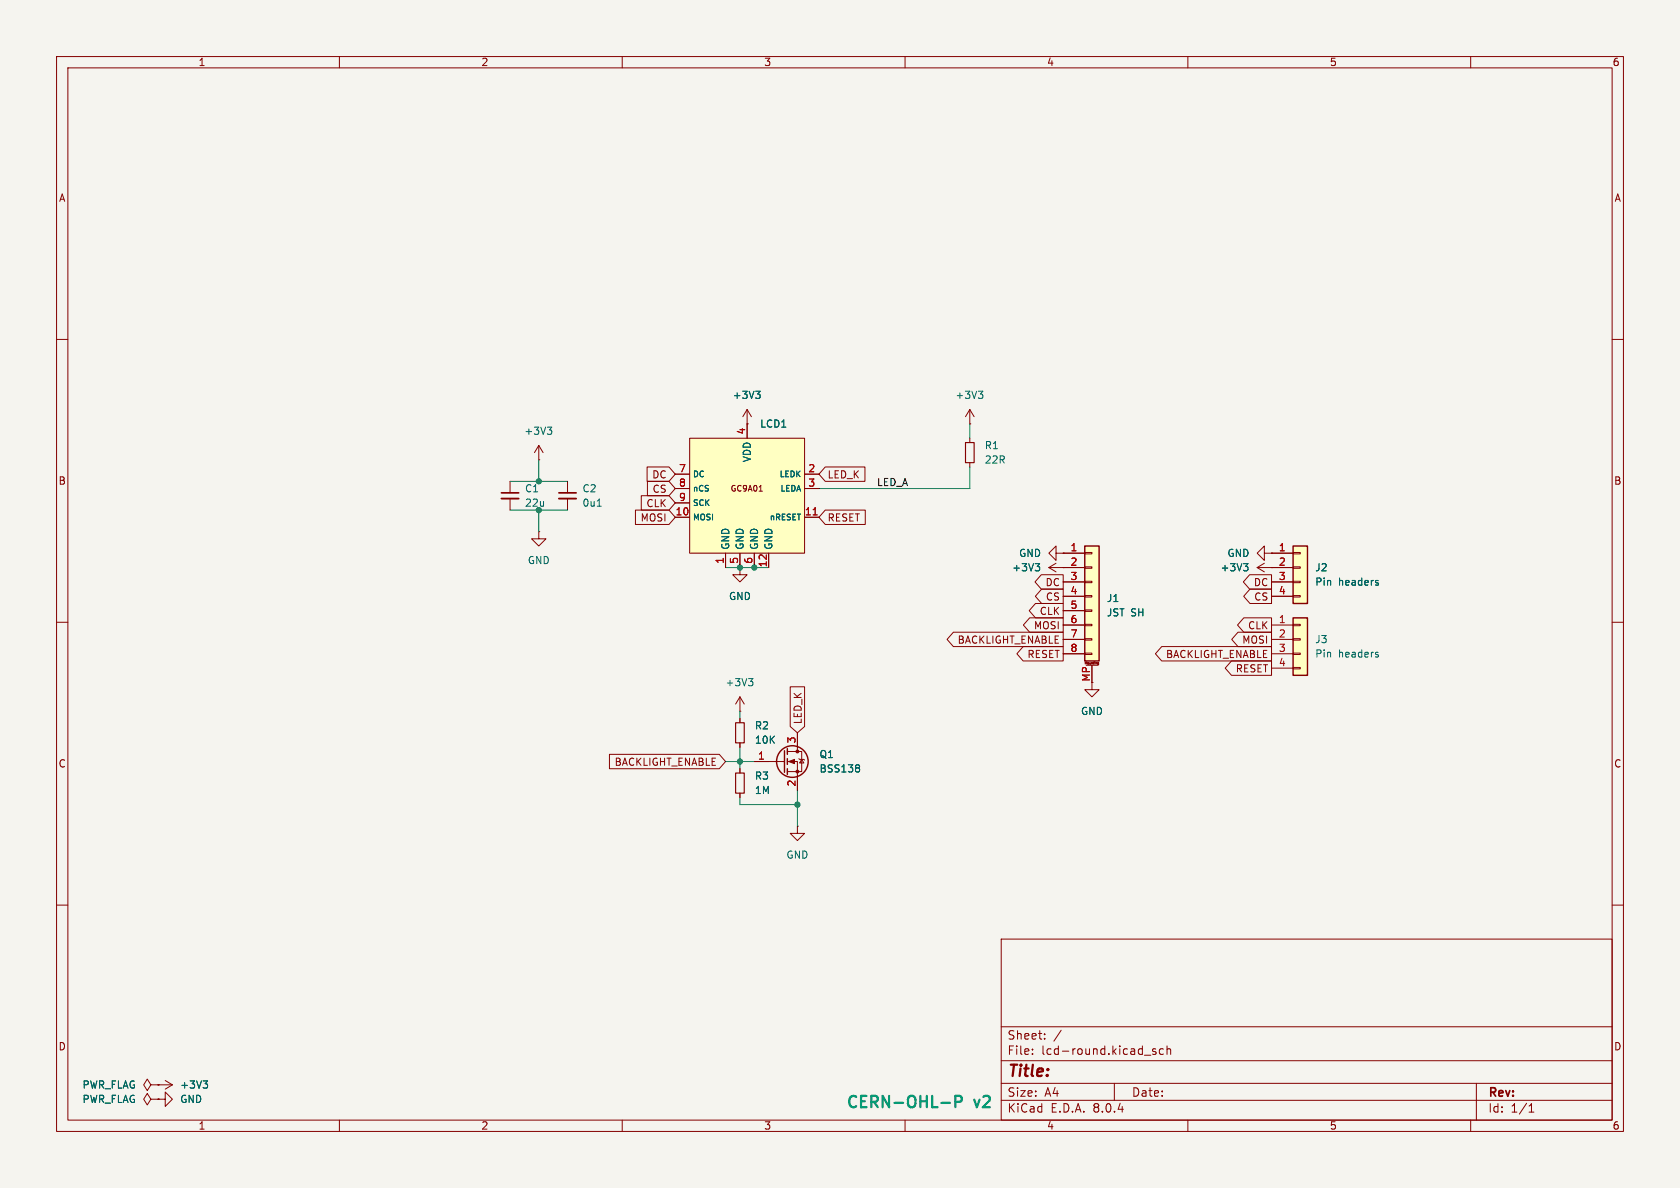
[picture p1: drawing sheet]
<svg xmlns="http://www.w3.org/2000/svg" width="297mm" height="210mm" viewBox="0 0 297 210" stroke-linecap="round" stroke-linejoin="round" font-family="sans-serif">
<path d="M0 0h297v210h-297z" fill="#f5f4ef" stroke="#f5f4ef" stroke-width=".18"/>
<g fill="none" stroke="#840000" stroke-width=".18">
<path d="M10 10h277v190h-277zM12 12h273v186h-273zM60 10v2M110 10v2M160 10v2M210 10v2M260 10v2M10 60h2M285 60h2M171.4 74.9h.1M171.4 72.4v2.5M171.4 77.5v.7"/>
<path d="M171.4 72.4l-.7 1.3M171.4 72.4l.8 1.3M95.2 94v1.3h1.3l-1.3 1.2-1.2-1.2h1.2M95.2 94h.1M100.3 85.1v2M100.3 88.1v2.1M171.4 81.8v.8M10 110h2M130.8 100.3v1.3h1.3l-1.3 1.3-1.3-1.3h1.3M130.8 100.3h.1M285 110h2M130.8 125.7h.1"/>
<path d="M130.8 123.2l-.8 1.3M130.8 123.2v2.5M130.8 135.9v.8M130.8 123.2l.8 1.3M10 160h2M130.8 140.2v.8M141 146.1v1.2h1.2l-1.2 1.3-1.3-1.3h1.3M141 146.1h.1M285 160h2M177 166h108v32h-108zM26.7 191.8l-.7-1-.6 1 .6 1 .7-1h1.2M26.7 194.3l-.7-1-.6 1 .6 1 .7-1h1.2"/>
<path d="M27.9 191.8h.1M27.9 194.3h1.3v-1.3l1.3 1.3-1.3 1.3v-1.3M27.9 194.3h.1M27.9 191.8h2.6M29.2 191l1.3 .8M30.5 191.8l-1.3 .7M60 198v2M110 198v2M160 198v2M177 194.5h108M177 191.5h108M177 187.5h108"/>
<path d="M177 181.5h108M182.5 186.3v.1M182.5 185.5v.1M184.7 183.6v.1M184.7 182.8v.1M187.6 182.1l-1.3 2M197 191.5v3M202.3 186.5h1.2M204.3 185.5l-.3-.1-.3 .2 .1 .2 .5 .2v.3h-.6M205.7 185.5l-.5-.1-.2 .3v.4l.1 .2h.6M206.3 185.5l.2-.1 .4 .1 .1 .9M206.3 184.9v1.5"/>
<path d="M210 198v2M260 198v2M261 191.5v6.5M270.3 196.6h.9M270.3 195.5l.4-.4v1.5"/>
</g>
<path d="M170.7 78.2h1.5v3.6h-1.5zM130 136.7h1.6v3.5h-1.6z" fill="none" stroke="#840000" stroke-width=".2"/>
<path d="M173 69.2h.7l-.4 .4M173.5 69.6l.2 .3v.3l-.2 .2M105.6 89.5h.7M132.3 120h.8l-.4 .4M132.9 120.4l.2 .3v.3l-.2 .2M35.9 191.1h.8l-.4 .5M36.5 191.6l.2 .2v.3l-.2 .2" fill="none" stroke="#006464" stroke-width=".18"/>
<path d="M98.8 88.1h3.1" fill="none" stroke="#840000" stroke-width=".33"/>
<path d="M98.8 87.1h3.1" fill="none" stroke="#840000" stroke-width=".3"/>
<path d="M228.6 109.2h2.5v10.2h-2.5z" fill="#ffffc2"/>
<path d="M224.8 110.5h3.8M224.8 113h3.8M224.8 115.6h3.8M224.8 118.1h3.8M228.6 118h1.3v.2h-1.3zM228.6 115.4h1.3v.3h-1.3zM228.6 112.9h1.3v.3h-1.3zM228.6 110.4h1.3v.2h-1.3z" fill="none" stroke="#840000" stroke-width=".18"/>
<path d="M228.6 109.2h2.5v10.2h-2.5z" fill="none" stroke="#840000" stroke-width=".25"/>
<path d="M243.5 115.7l.2 .2-.2 .2M243.5 115.3l.1 .1" fill="none" stroke="#006464" stroke-width=".18"/>
<path d="M228.6 96.5h2.5v10.2h-2.5z" fill="#ffffc2"/>
<g fill="none" stroke="#840000" stroke-width=".18">
<path d="M186.7 99.6l-1.3 .7M223.5 97.8v-1.3l-1.3 1.3 1.3 1.3v-1.3h1.3M224.8 97.8h.1M224.8 97.8h3.8M228.6 97.7h1.3v.2h-1.3zM185.4 100.3h2.6M185.4 100.3l1.3 .8M188 100.3h.1M224.8 100.3h3.8M224.8 102.9h3.8M224.8 105.4h3.8M228.6 105.3h1.3v.2h-1.3z"/>
<path d="M228.6 102.7h1.3v.3h-1.3zM228.6 100.2h1.3v.3h-1.3zM193 120.7v1.2h1.3l-1.3 1.3-1.2-1.3h1.2"/>
</g>
<path d="M228.6 96.5h2.5v10.2h-2.5z" fill="none" stroke="#840000" stroke-width=".25"/>
<path d="M183 99.6h.8l-.4 .5M183.6 100.1l.2 .3v.3l-.2 .2M243.5 103l.2 .2-.2 .2M243.5 102.6l.1 .1" fill="none" stroke="#006464" stroke-width=".18"/>
<path d="M191.8 96.5h2.5v20.3h-2.5z" fill="#ffffc2"/>
<g fill="none" stroke="#840000" stroke-width=".18">
<path d="M186.7 97.8v-1.3l-1.3 1.3 1.3 1.3v-1.3h1.3M188 97.8h.1M188 97.8h3.8M191.8 97.7h1.2v.2h-1.2zM223.5 99.6l-1.3 .7M188 100.3h3.8M188 102.9h3.8M188 105.4h3.8M188 108h3.8M188 110.5h3.8M188 113h3.8M188 115.6h3.8"/>
<path d="M191.8 115.4h1.2v.3h-1.2zM191.8 112.9h1.2v.3h-1.2zM191.8 110.4h1.2v.2h-1.2zM191.8 107.8h1.2v.3h-1.2zM191.8 105.3h1.2v.2h-1.2zM191.8 102.7h1.2v.3h-1.2zM191.8 100.2h1.2v.3h-1.2zM192 117.6h2.1M193 117.6v3.1M194.1 117.4h.1M194.1 117.2h.1M194.2 117.1v.3l-.1 .1"/>
<path d="M222.2 100.3h2.6M222.2 100.3l1.3 .8M224.8 100.3h.1M130.8 127v.8M130.8 131.3v.8M133.3 134.6h5.4M139.2 134.6h1.8v5.1M139.2 132.8h2.5v3.6h-2.5M141 129.5v3.3M141.2 134.1l.2 .1h.7l.1 .2M141.7 134.2l.4 .7h-.7z"/>
</g>
<g fill="none" stroke="#840000" stroke-width=".25">
<path d="M191.8 96.5h2.5v20.3h-2.5zM138.7 132.7v3.8M139.2 132.3v1.1M139.2 134.1v1M139.2 135.9v1"/>
<circle cx="140.1" cy="134.6" r="2.79"/>
</g>
<path d="M219.8 99.6h.8l-.4 .5M220.4 100.1l.2 .3v.3l-.2 .2M151.7 135.2l.3 .2-.3 .3 .3 .3v.2l-.3 .3" fill="none" stroke="#006464" stroke-width=".18"/>
<g fill="#840000" stroke="#840000" stroke-width=".18">
<path d="M139.4 134.6l1.1-.4v.8z"/>
<circle cx="141" cy="136.4" r=".25"/>
<circle cx="141" cy="132.8" r=".25"/>
</g>
<path d="M130 127.8h1.6v3.5h-1.6z" fill="none" stroke="#840000" stroke-width=".2"/>
<path d="M121.9 77.5h20.3v20.3h-20.3z" fill="#ffffc2"/>
<g fill="none" stroke="#840000" stroke-width=".18">
<path d="M95.2 78.7l-.7 1.3M95.2 78.7v2.6M95.2 78.7l.8 1.3M121.9 77.5h20.3v20.3h-20.3zM132.1 74.9h.1M132.1 72.4v5.1M132.1 72.4l-.8 1.3M132.1 72.4l.7 1.3M90.2 85.1v2M90.2 88.1v2.1M95.2 81.3h.1M112.3 90.2h6l1.1 1.2-1.1 1.3h-6z"/>
<path d="M113.4 87.6h4.9l1.1 1.3-1.1 1.3h-4.9zM114.4 82.5h3.9l1.1 1.3-1.1 1.3h-3.9zM114.5 85.1h3.8l1.1 1.3-1.1 1.2h-3.8zM119.4 91.4h2.5M119.4 83.8h2.5M119.4 86.4h2.5M119.4 88.9h2.5M128.3 97.8v2.5M130.8 97.8v2.5M133.3 97.8v2.5M134.2 86.8h.6M135.9 97.8v2.5"/>
<path d="M142.2 91.4h2.6M142.2 83.8h2.6M142.2 86.4h2.6M145.9 82.5h7v2.6h-7l-1.1-1.3zM145.9 90.2h7.1v2.5h-7.1l-1.1-1.3zM188 97.8h.1M188 97.8h3.8M224.8 97.8h.1M224.8 97.8h3.8M130.8 100.3h.1M168.5 111.8h19.5v2.5h-19.5l-1.1-1.3zM180.9 114.3h7.1v2.5h-7.1l-1.1-1.2z"/>
<path d="M182 109.2h6v2.6h-6l-1.1-1.3zM183.1 106.7h4.9v2.5h-4.9l-1.2-1.2zM184.1 101.6h3.9v2.5h-3.9l-1.1-1.2zM184.1 104.1h3.9v2.6h-3.9l-1.1-1.3zM188 100.3h.1M188 100.3h3.8M188 102.9h3.8M188 105.4h3.8M188 108h3.8M188 110.5h3.8M188 113h3.8M188 115.6h3.8"/>
<path d="M193 117.6v3.1M205.4 114.3h19.4v2.5h-19.4l-1.1-1.2zM217.7 116.8h7.1v2.6h-7.1l-1.1-1.3zM218.9 111.8h5.9v2.5h-5.9l-1.2-1.3zM219.9 109.2h4.9v2.6h-4.9l-1.1-1.3zM220.9 101.6h3.9v2.5h-3.9l-1.1-1.2zM221 104.1h3.8v2.6h-3.8l-1.1-1.3zM224.8 100.3h.1M224.8 100.3h3.8M224.8 102.9h3.8M224.8 105.4h3.8M107.7 133.3h19.5l1.1 1.3-1.1 1.3h-19.5z"/>
<path d="M130.8 127v.8M130.8 131.3v.8M130.8 135.9v.8M133.3 134.6h2.6M139.7 121.4h2.5v7l-1.2 1.1-1.3-1.1zM141 129.5v2.6M141 137.2v2.5M130.8 140.2v.8M27.9 191.8h.1M27.9 194.3h.1"/>
</g>
<path d="M143.8 91h.7" fill="none" stroke="#a90000" stroke-width=".18"/>
<g fill="none" stroke="#006464" stroke-width=".18">
<path d="M96.8 75.5h.7l-.4 .5M97.3 76l.2 .2v.3l-.2 .3M133.6 69.2h.8l-.4 .4M134.1 69.6l.3 .3v.3l-.3 .2M183 99.6h.8l-.4 .5M219.8 99.6h.8l-.4 .5M183.6 100.1l.2 .3v.3l-.2 .2M220.4 100.1l.2 .3v.3l-.2 .2M243.5 103l.2 .2-.2 .2M243.5 102.6l.1 .1M151.7 135.2l.3 .2-.3 .3 .3 .3v.2l-.3 .3M35.9 191.1h.8l-.4 .5"/>
<path d="M36.5 191.6l.2 .2v.3l-.2 .2"/>
</g>
<path d="M88.6 88.1h3.1" fill="none" stroke="#840000" stroke-width=".33"/>
<path d="M88.6 87.1h3.1" fill="none" stroke="#840000" stroke-width=".3"/>
<path d="M166.4 195h1.5M168.9 194.8h.8a.54 .54 0 0 0 .4-.5 .54 .54 0 0 0-.4-.6h-.8v2" fill="none" stroke="#0099b0" stroke-width=".4"/>
<path d="M171.4 74.9v2.6M90.2 90.2h10.1M90.2 85.1h10.1M95.2 81.3v3.8M95.2 90.2v3.8M171.4 82.6v3.8h-26.6M128.3 100.3h7.6M128.3 134.6h5M130.8 125.7v1.3M130.8 132.1v3.8M141 139.7v6.4M130.8 141v1.2h10.2" fill="none" stroke="#009600" stroke-width=".18"/>
<g fill="#009600" stroke="#009600" stroke-width=".18">
<circle cx="133.3" cy="100.3" r=".46"/>
<circle cx="130.8" cy="100.3" r=".46"/>
<circle cx="95.2" cy="85.1" r=".46"/>
<circle cx="95.2" cy="90.2" r=".46"/>
<circle cx="141" cy="142.2" r=".46"/>
<circle cx="130.8" cy="134.6" r=".46"/>
</g>
<text font-size="2.8" fill="#840000" x="178" y="190.9">Title:</text>
<g font-size="2.8" fill="#0099b0">
<text x="149.4" y="196.4">CERN-OHL-P</text>
<text x="172.3" y="196.4">v2</text>
</g>
<g font-size="2.1" fill="#840000">
<text x="178" y="184">Sheet:</text>
<text x="178" y="186.7">File:</text>
<text x="184.1" y="186.7">lcd-round.kicad_sch</text>
<text x="178" y="196.9">KiCad</text>
<text x="178" y="194.1">Size:</text>
<text x="184.7" y="194.1">A4</text>
<text x="185.7" y="196.9">E.D.A.</text>
<text x="193.3" y="196.9">8.0.4</text>
<text x="200" y="194.1">Date:</text>
<text x="263" y="194.3">Rev:</text>
<text x="263" y="196.9">Id:</text>
<text x="267.1" y="196.9">1/1</text>
</g>
<g font-size="1.8" fill="#840000">
<text x="35" y="11.9">1</text>
<text x="85" y="11.9">2</text>
<text x="135" y="11.9">3</text>
<text x="185" y="11.9">4</text>
<text x="235" y="11.9">5</text>
<text x="285" y="11.9">6</text>
<text x="10.3" y="35.9">A</text>
<text x="285.3" y="35.9">A</text>
<text x="10.3" y="85.9">B</text>
<text x="114.2" y="89.9">CLK</text>
<text x="115.2" y="84.8">DC</text>
<text x="115.3" y="87.3">CS</text>
<text x="146.2" y="84.8">LED_K</text>
<text x="285.3" y="85.9">B</text>
<text x="113.2" y="92.4">MOSI</text>
<text x="146.2" y="92.4">RESET</text>
<text x="184.7" y="103.8">DC</text>
<text x="184.8" y="106.4">CS</text>
<text x="221.6" y="103.8">DC</text>
<text x="221.6" y="106.4">CS</text>
<text x="169.2" y="114">BACKLIGHT_ENABLE</text>
<text x="182.7" y="111.4">MOSI</text>
<text x="183.7" y="108.9">CLK</text>
<text x="219.5" y="114">MOSI</text>
<text x="220.5" y="111.4">CLK</text>
<text x="181.5" y="116.5">RESET</text>
<text x="206" y="116.5">BACKLIGHT_ENABLE</text>
<text x="218.4" y="119.1">RESET</text>
<text x="141.9" y="128.1" transform="rotate(-90 141.9 128.1)">LED_K</text>
<text x="10.3" y="135.9">C</text>
<text x="108.6" y="135.6">BACKLIGHT_ENABLE</text>
<text x="285.3" y="135.9">C</text>
<text x="10.3" y="185.9">D</text>
<text x="285.3" y="185.9">D</text>
<text x="35" y="199.9">1</text>
<text x="85" y="199.9">2</text>
<text x="135" y="199.9">3</text>
<text x="185" y="199.9">4</text>
<text x="235" y="199.9">5</text>
<text x="285" y="199.9">6</text>
</g>
<g font-size="1.8" fill="#006464">
<text x="129.4" y="70.7">+3V3</text>
<text x="168.8" y="70.7">+3V3</text>
<text x="92.6" y="77.1">+3V3</text>
<text x="134.3" y="75.8">LCD1</text>
<text x="132.9" y="81.8" transform="rotate(-90 132.9 81.8)">VDD</text>
<text x="174" y="79.6">R1</text>
<text x="174" y="82.1">22R</text>
<text x="92.7" y="87.2">C1</text>
<text x="92.7" y="89.8">22u</text>
<text x="102.9" y="87.2">C2</text>
<text x="102.9" y="89.8">0u1</text>
<text x="93.2" y="99.9">GND</text>
<text x="129.1" y="97.3" transform="rotate(-90 129.1 97.3)">GND</text>
<text x="131.7" y="97.3" transform="rotate(-90 131.7 97.3)">GND</text>
<text x="134.2" y="97.3" transform="rotate(-90 134.2 97.3)">GND</text>
<text x="136.8" y="97.3" transform="rotate(-90 136.8 97.3)">GND</text>
<text x="178.9" y="101.2">+3V3</text>
<text x="180.1" y="98.7">GND</text>
<text x="215.7" y="101.2">+3V3</text>
<text x="216.9" y="98.7">GND</text>
<text x="232.4" y="101.2">J2</text>
<text x="128.8" y="106.3">GND</text>
<text x="195.6" y="106.6">J1</text>
<text x="232.4" y="103.7">Pin</text>
<text x="236.6" y="103.7">headers</text>
<text x="195.6" y="109.2">JST SH</text>
<text x="232.4" y="113.9">J3</text>
<text x="232.4" y="116.4">Pin</text>
<text x="236.6" y="116.4">headers</text>
<text x="128.2" y="121.5">+3V3</text>
<text x="133.4" y="129.1">R2</text>
<text x="133.4" y="131.7">10K</text>
<text x="191" y="126.6">GND</text>
<text x="144.8" y="136.8">BSS138</text>
<text x="144.8" y="134.2">Q1</text>
<text x="133.4" y="138">R3</text>
<text x="133.4" y="140.6">1M</text>
<text x="138.9" y="152">GND</text>
<text x="14.5" y="192.6">PWR_FLAG</text>
<text x="14.5" y="195.2">PWR_FLAG</text>
<text x="31.8" y="195.2">GND</text>
<text x="31.8" y="192.6">+3V3</text>
</g>
<g font-size="1.8" fill="#a90000">
<text x="131.8" y="76.9" transform="rotate(-90 131.8 76.9)">4</text>
<text x="119.9" y="83.6">7</text>
<text x="142.8" y="83.6">2</text>
<text x="119.9" y="86.1">8</text>
<text x="119.9" y="88.6">9</text>
<text x="142.8" y="86.1">3</text>
<text x="119.3" y="91.2">10</text>
<text x="142.2" y="91.2">11</text>
<text x="128" y="99.8" transform="rotate(-90 128 99.8)">1</text>
<text x="130.6" y="99.8" transform="rotate(-90 130.6 99.8)">5</text>
<text x="133.1" y="99.8" transform="rotate(-90 133.1 99.8)">6</text>
<text x="135.6" y="100.4" transform="rotate(-90 135.6 100.4)">12</text>
<text x="189.2" y="97.5">1</text>
<text x="189.2" y="100.1">2</text>
<text x="226" y="97.5">1</text>
<text x="226" y="100.1">2</text>
<text x="189.2" y="102.6">3</text>
<text x="189.2" y="105.2">4</text>
<text x="189.2" y="107.7">5</text>
<text x="226" y="102.6">3</text>
<text x="226" y="105.2">4</text>
<text x="189.2" y="110.2">6</text>
<text x="189.2" y="112.8">7</text>
<text x="226" y="110.2">1</text>
<text x="226" y="112.8">2</text>
<text x="189.2" y="115.3">8</text>
<text x="226" y="115.3">3</text>
<text x="226" y="117.9">4</text>
<text x="192.8" y="120.6" transform="rotate(-90 192.8 120.6)">MP</text>
<text x="140.7" y="131.5" transform="rotate(-90 140.7 131.5)">3</text>
<text x="133.9" y="134.4">1</text>
<text x="140.7" y="139.1" transform="rotate(-90 140.7 139.1)">2</text>
</g>
<text font-size="1.8" fill="#0f0f0f" x="154.9" y="86">LED_A</text>
<g font-size="1.4" fill="#006464">
<text x="122.4" y="84.6">DC</text>
<text x="122.4" y="87.1">nCS</text>
<text x="122.4" y="89.6">SCK</text>
<text x="137.7" y="84.6">LEDK</text>
<text x="137.8" y="87.1">LEDA</text>
<text x="122.4" y="92.2">MOSI</text>
<text x="136" y="92.2">nRESET</text>
</g>
<text font-size="1.4" fill="#840000" x="129.1" y="87.1">GC9A01</text>
<text font-size=".5" fill="#840000" x="191.7" y="117.5">Mounting</text>
</svg>
